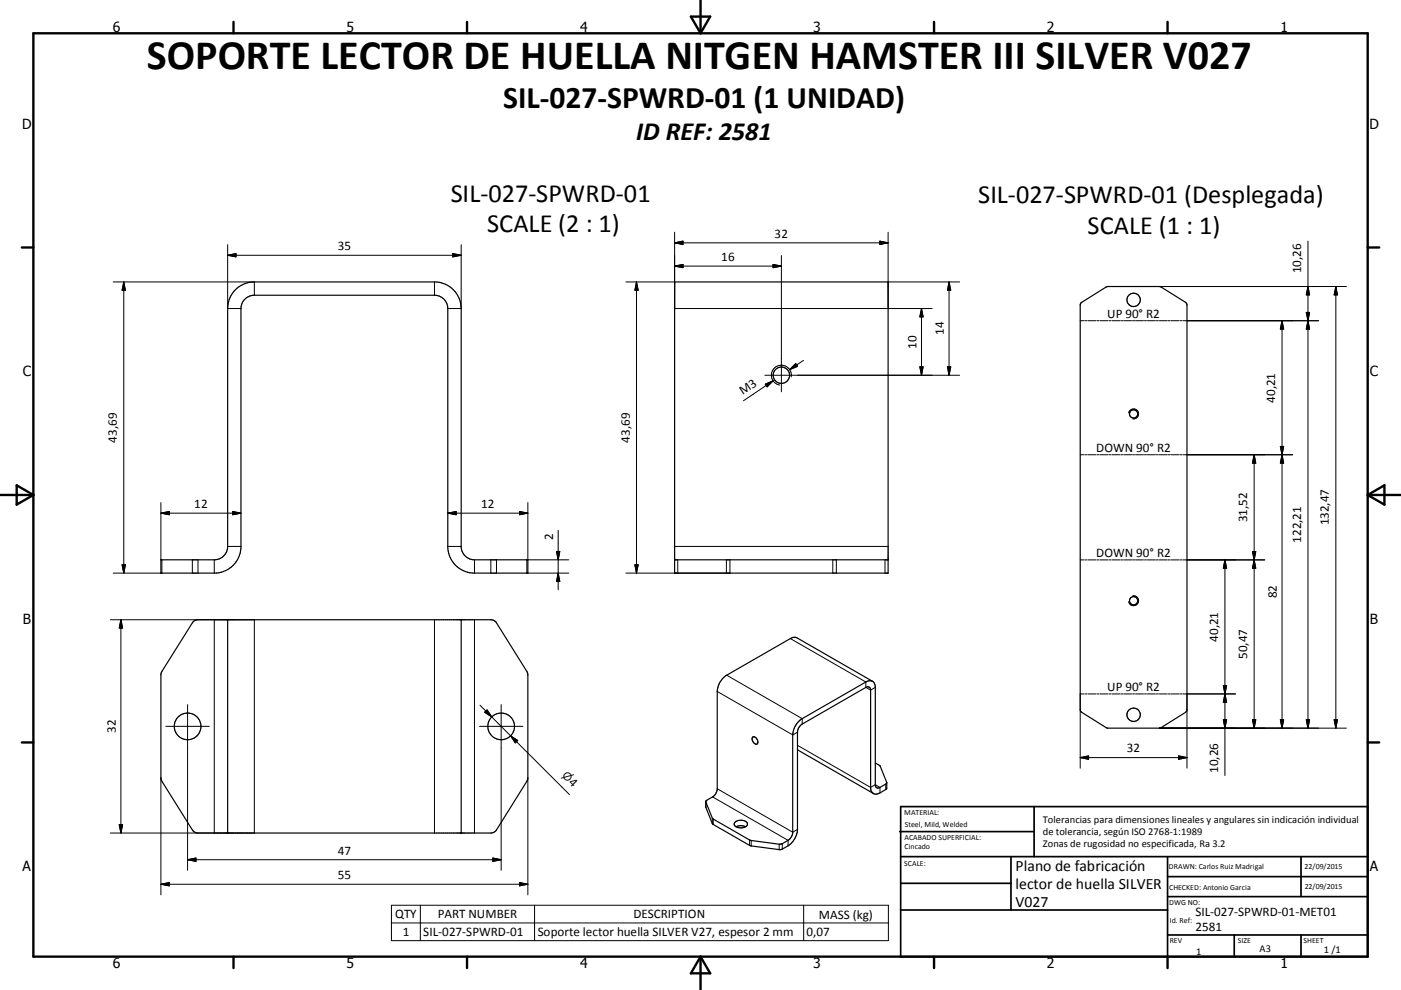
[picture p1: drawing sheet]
<svg xmlns="http://www.w3.org/2000/svg" width="420mm" height="297mm" viewBox="0 0 420 297" stroke-linecap="round" stroke-linejoin="round" font-family="sans-serif">
<g fill="none" stroke="#000" stroke-width=".36">
<path d="M70.6 86.9a7.9 7.9 0 0 1 5.7-2.3h54a8 8 0 0 1 8 8v71.3a4 4 0 0 0 4 4.1h16v3.9h-16a8 8 0 0 1-8.1-8v-71.3a4 4 0 0 0-3.9-4h-54a4 4 0 0 0-4.1 4v71.3a8 8 0 0 1-8 8h-16v-3.9h16a4 4 0 0 0 4.1-4.1v-71.3a8.1 8.1 0 0 1 2.3-5.7zM202.3 84.6h64v87.3h-64zM324.2 90.8l7.8-4.8h15.6l7.8 4.7 .4 .6 .1 121.6-.5 .8-7.6 4.7h-15.8l-7.7-4.7-.4-.6v-121.6zM202.3 168h64M57.9 186.6l.5-.4 1-.3h87.8l.9 .3 .8 .7 9.3 15 .1 31.5-.2 .8-9.2 14.8-.5 .5-.9 .4-88.8-.1-1-.8-9.2-14.6-.3-1 .1-31.5zM68.3 185.9v64M138.3 185.9v64M261.6 204.4l-23.1-13.2-1.5 .4-19.1 11a6.2 6.2 0 0 0-2.9 4.8v29.5a3.1 3.1 0 0 1-1.4 2.2l-1.8 1.1-.2 .3M225.7 221.1a1.31 1.31 0 0 1 1.3 .7 1.31 1.31 0 0 1-.2 1.5 1.56 1.56 0 0 1-1.1-2.2zM239.1 224.9l22.7 13.2M262.4 228.9l1.5 .9 2 5M265.9 234.8l-.1 1.9-2 1.2a1.72 1.72 0 0 1-2 .2 1.72 1.72 0 0 1-.8-1.9v-29.2a.87 .87 0 0 0-.4-.9 .87 .87 0 0 0-1 .1l-19.1 11a3.2 3.2 0 0 0-1.4 2.5v29.2a6.4 6.4 0 0 1-2.8 4.9l-1.8 .9-.7 .2-9.1-1.3-11-6.3-2.1-5.1v-1.7"/>
<path d="M265.9 234.8l-.2 .4-1.9 1a.84 .84 0 0 1-1.4-.5v-29.5a1.73 1.73 0 0 0-.8-1.8 1.73 1.73 0 0 0-2 .2l-19.1 11a6.2 6.2 0 0 0-2.8 4.9v29.2a3.1 3.1 0 0 1-1.4 2.4l-1.8 1-.9 .2-8.7-1.2-11.2-6.5-2.1-5.1M220.7 248l1.2-.3 1.6 .3M220.7 248a.98 .98 0 0 1-.5-1.1 .98 .98 0 0 1 1.1-.7 2.04 2.04 0 0 1 2.8 1.1l-.6 .7M220.7 248a3.2 3.2 0 0 0 2.8 0"/>
<circle cx="339.9" cy="90" r="2"/>
<circle cx="234.3" cy="112.6" r="2.47"/>
<circle cx="339.9" cy="124.2" r="1.23"/>
<circle cx="339.9" cy="180.2" r="1.23"/>
<circle cx="56.2" cy="217.9" r="4"/>
<circle cx="150.3" cy="217.9" r="4"/>
<circle cx="339.9" cy="214.4" r="2"/>
</g>
<g fill="none" stroke="#000" stroke-width=".3">
<path d="M68.3 73.4v19.2h3.9M68.3 76.6h70M68.3 76.6l2.4-.5v1zM135.7 76.1l2.6 .5-2.6 .5zM138.3 73.4v19.2h-4.1M202.3 69.7v22.9h77.2M202.3 72.9h64M202.3 72.9l2.5-.6v1.1zM202.3 79.8l2.5-.5v1zM202.3 79.8h32M231.8 79.3l2.5 .5-2.5 .5zM234.3 76.7v40.8"/>
<path d="M263.8 72.3l2.5 .6-2.5 .5zM266.3 69.7v22.9M392.1 72.3v146.2M33.9 84.6h42.4v4M37.1 84.6v87.3M37.1 84.6l.5 2.5h-1zM130.3 84.6v4M187.6 84.6h14.7M190.8 84.6l.5 2.5h-1zM190.8 84.6v87.3M266.3 84.6h21.4M276.3 92.6v20"/>
<path d="M276.3 92.6l.5 2.5h-1zM284.5 84.6l.5 2.5h-.9zM284.5 84.6v28M323.9 96.2h1.2M325.4 96.2h.5M326.2 96.2h2.4M328.9 96.2h.6M329.8 96.2h2.4M332.5 96.2h.6M333.4 96.2h2.3M336 96.2h.6M336.9 96.2h2.4"/>
<path d="M339.6 96.2h.6M340.4 96.2h2.4M343.1 96.2h.6M344 96.2h2.4M346.7 96.2h.6M347.6 96.2h2.3M347.6 86h56.1M350.2 96.2h.6M351.1 96.2h2.4M353.8 96.2h.6M354.7 96.2h40.6M384.4 96.2v122.3"/>
<path d="M384.4 96.2l.4 2.5h-.9zM391.6 93.7h1l-.5 2.5zM392.1 96.2l.5 2.5h-1zM392.1 86l.5 2.5h-1zM400.5 86v132.5M400.5 86l.5 2.5h-1zM229.3 112.6h58.4M229.4 115.2l2.4-.9-1.8 1.8zM231.8 114.3l-2.1 1.3M231.8 114.3l-8.9 5.9M237.2 113.1a3 3 0 0 0-2.4-3.5 3 3 0 0 0-3.5 2.5 3 3 0 0 0 2.5 3.4M238.6 109.1l.5 .8-2.4 1z"/>
<path d="M240.9 108.1l-4.2 2.8M275.8 110.1h1l-.5 2.5zM284.1 110.1h.9l-.5 2.5zM323.9 136.4h1.2M325.4 136.4h.5M326.2 136.4h2.4M328.9 136.4h.6M329.8 136.4h2.4M332.5 136.4h.6M333.4 136.4h2.3M336 136.4h.6M336.9 136.4h2.4"/>
<path d="M338.4 123.9a1.5 1.5 0 0 1 1.7-1.2 1.5 1.5 0 0 1 1.2 1.7 1.5 1.5 0 0 1-1.7 1.3M339.6 136.4h.6M340.4 136.4h2.4M343.1 136.4h.6M344 136.4h2.4M346.7 136.4h.6M347.6 136.4h2.3M350.2 136.4h.6M351.1 136.4h2.4M353.8 136.4h.6M354.7 136.4h32.8M376 136.4v82.1"/>
<path d="M376 136.4l.5 2.5h-1zM383.9 133.9h.9l-.4 2.5zM384.4 136.4l.4 2.5h-.9zM48.2 154h24M48.2 154l2.6-.6v1zM48.2 150.8v17.2M69.8 153.4l2.4 .6-2.4 .4zM134.2 154h24.1M134.2 154l2.6-.6v1zM155.8 153.4l2.5 .6-2.5 .4zM158.3 150.8v17.2M167.3 159.1v17.8"/>
<path d="M36.6 169.4h1l-.5 2.5zM48.5 168v3.9h-14.6M57.7 168v3.9M59.4 168v3.9M64.2 168v3.9M68.3 163.9h3.9M134.2 163.9h4.1M142.3 168v3.9M147.2 168v3.9M148.9 168v3.9M166.8 165.4h1l-.5 2.6zM167.3 171.9l.5 2.6h-1z"/>
<path d="M170.5 168h-12.5v3.9h12.5M190.3 169.4h1l-.5 2.5zM202.3 163.9h64M203.2 168v3.9M217.8 168v3.9M218.8 168v3.9h-31.2M249.7 168v3.9M250.7 168v3.9M265.3 168v3.9M323.9 168h1.2M325.4 168h.5M326.2 168h2.4"/>
<path d="M328.9 168h.6M329.8 168h2.4M332.5 168h.6M333.4 168h2.3M336 168h.6M336.9 168h2.4M339.6 168h.6M339.6 178.7a1.5 1.5 0 0 1 1.7 1.3 1.5 1.5 0 0 1-1.2 1.7 1.5 1.5 0 0 1-1.7-1.2M340.4 168h2.4M343.1 168h.6M344 168h2.4M346.7 168h.6"/>
<path d="M347.6 168h2.3M350.2 168h.6M351.1 168h2.4M353.8 168h.6M354.7 168h24.5M367.2 168v64.7M367.2 168l.5 2.5h-.9zM375.5 165.5h1l-.5 2.5zM376 168l.5 2.5h-1zM33.1 185.9h43.2v64h-43.2M36.2 185.9v64M36.2 185.9l.6 2.5h-1.1z"/>
<path d="M64.2 185.9v64M130.3 185.9v64M142.3 185.9v64M237 191.6l22.6 13v1.6l1.4 .8 1.4-.8M49.7 217.9h13M56.2 211.4v49.7M143.8 217.9h13M143.9 211.6l3.5 3.5M145.3 213.7l.7-.7 1.4 2.1zM147.4 215.1l5.7 5.7M150.3 211.4v49.7M215 207.4l22.7 13.1 1.4-.8"/>
<path d="M217.9 202.6l22.6 13v1.6M325.1 208.2h-1.2v22.3M325.4 208.2h.5M326.2 208.2h2.4M328.9 208.2h.6M329.8 208.2h2.4M332.5 208.2h.6M333.4 208.2h2.3M336 208.2h.6M336.9 208.2h2.4M339.6 208.2h.6M340.4 208.2h2.4"/>
<path d="M343.1 208.2h.6M344 208.2h2.4M346.7 208.2h.6M347.6 208.2h2.3M347.6 218.5h56.1M350.2 208.2h.6M351.1 208.2h2.4M353.8 208.2h.6M354.7 208.2h15.7M355.9 208.2v22.3M366.8 215.9h.9l-.5 2.6zM366.8 205.7h.9l-.5 2.5z"/>
<path d="M367.2 208.2l.5 2.5h-.9zM375.5 215.9h1l-.5 2.6zM383.9 215.9h.9l-.4 2.6zM391.6 215.9h1l-.5 2.6zM400 215.9h1l-.5 2.6zM48.2 233.4v35.1M153.1 220.8l17.6 17.6M153.1 220.8l2.1 1.4-.7 .7zM158.3 233.4v35.1M213.6 239.1l22.7 13v1.7M215 236.6l22.7 13.1 1.4-.8M239.1 223.6l21.9 12.6 1.4-.8 1.4 .8v1.7"/>
<path d="M265.6 235.2v1.7M323.9 227.3h32M323.9 227.3l2.5-.5v1zM353.4 226.8l2.5 .5-2.5 .5zM35.7 247.4h1.1l-.6 2.5zM56.2 257.9h94.1M56.2 257.9l2.6-.5v1zM147.8 257.4l2.5 .5-2.5 .5zM211.6 240.6v1.6M213.6 245.4v1.7M213.8 245.7v1.7M224.7 252v1.6"/>
<path d="M225.2 252.2v1.6M233.6 253.3v1.6M234.5 253.1v1.6M48.2 265.3l2.6-.5v1zM48.2 265.3h110.1M117.4 271.6h148.9v10.6h-148.9zM117.4 276.9h148.9M126 271.6v10.6M155.8 264.8l2.5 .5-2.5 .5zM160.3 271.6v10.6M240.9 271.6v10.6"/>
</g>
<g fill="none" stroke="#000" stroke-width=".71">
<path d="M10 10h400v277h-400zM70 6.6v3.4M140 6.6v3.4M207.1 5h5.8l-2.9 5zM210 0v10M280 6.6v3.4M350 6.6v3.4M6.6 74.2h3.4M410 74.2h3.5M0 148.5h10M5 145.6l5 2.9-5 2.9zM410 148.5h10.1"/>
<path d="M410 148.5l5.1-2.9v5.8zM6.6 222.7h3.4M410 222.7h3.5M70 287v3.4M140 287v3.4M210 287v10M210 287l2.9 5h-5.8zM280 287v3.4M350 287v3.4"/>
</g>
<g fill="none" stroke="#000" stroke-width=".51">
<path d="M269.7 249.5h40.3M270 242h140v45h-140zM270 257h140M303.1 257v16M310 242v15M350 257v30M390.1 257v12M270 265h33.1M270 273h80M350 269h60M350 263h60M350 280.5h60"/>
<path d="M370 280.5v6.5M390.1 280.5v6.5"/>
</g>
<g fill="#000" stroke="#000" stroke-width=".3">
<path d="M68.3 76.6l2.4-.5v1zM135.7 76.1l2.6 .5-2.6 .5zM202.3 72.9l2.5-.6v1.1zM202.3 79.8l2.5-.5v1zM263.8 72.3l2.5 .6-2.5 .5zM37.1 84.6l.5 2.5h-1zM190.8 84.6l.5 2.5h-1zM231.8 79.3l2.5 .5-2.5 .5zM276.3 92.6l.5 2.5h-1zM284.5 84.6l.5 2.5h-.9zM384.4 96.2l.4 2.5h-.9zM391.6 93.7h1l-.5 2.5z"/>
<path d="M392.1 96.2l.5 2.5h-1zM392.1 86l.5 2.5h-1zM400.5 86l.5 2.5h-1zM229.4 115.2l2.4-.9-1.8 1.8zM238.6 109.1l.5 .8-2.4 1zM275.8 110.1h1l-.5 2.5zM284.1 110.1h.9l-.5 2.5zM376 136.4l.5 2.5h-1zM383.9 133.9h.9l-.4 2.5zM384.4 136.4l.4 2.5h-.9zM48.2 154l2.6-.6v1zM69.8 153.4l2.4 .6-2.4 .4z"/>
<path d="M134.2 154l2.6-.6v1zM155.8 153.4l2.5 .6-2.5 .4zM36.6 169.4h1l-.5 2.5zM166.8 165.4h1l-.5 2.6zM167.3 171.9l.5 2.6h-1zM190.3 169.4h1l-.5 2.5zM367.2 168l.5 2.5h-.9zM375.5 165.5h1l-.5 2.5zM376 168l.5 2.5h-1zM36.2 185.9l.6 2.5h-1.1zM145.3 213.7l.7-.7 1.4 2.1zM366.8 215.9h.9l-.5 2.6z"/>
<path d="M366.8 205.7h.9l-.5 2.5zM367.2 208.2l.5 2.5h-.9zM375.5 215.9h1l-.5 2.6zM383.9 215.9h.9l-.4 2.6zM391.6 215.9h1l-.5 2.6zM400 215.9h1l-.5 2.6zM153.1 220.8l2.1 1.4-.7 .7zM323.9 227.3l2.5-.5v1zM353.4 226.8l2.5 .5-2.5 .5zM35.7 247.4h1.1l-.6 2.5zM56.2 257.9l2.6-.5v1zM147.8 257.4l2.5 .5-2.5 .5z"/>
<path d="M48.2 265.3l2.6-.5v1zM155.8 264.8l2.5 .5-2.5 .5z"/>
</g>
<text font-size="12.6" x="44" y="20.7">SOPORTE LECTOR DE HUELLA NITGEN HAMSTER III SILVER V027</text>
<text font-size="9.4" x="150.9" y="32.5">SIL-027-SPWRD-01 (1 UNIDAD)</text>
<g font-size="7.9">
<text x="190.8" y="42">ID REF: 2581</text>
<text x="135.1" y="60.5">SIL-027-SPWRD-01</text>
<text x="293.3" y="61">SIL-027-SPWRD-01 (Desplegada)</text>
<text x="146" y="69.5">SCALE (2 : 1)</text>
<text x="326.1" y="70.1">SCALE (1 : 1)</text>
</g>
<g font-size="4.7">
<text x="304.5" y="261.2">Plano de fabricación</text>
<text x="304.5" y="266.6">lector de huella SILVER</text>
<text x="304.5" y="272">V027</text>
</g>
<g font-size="4.2">
<text x="33.9" y="9.6">6</text>
<text x="103.9" y="9.6">5</text>
<text x="173.9" y="9.6">4</text>
<text x="243.8" y="9.6">3</text>
<text x="313.9" y="9.6">2</text>
<text x="383.9" y="9.6">1</text>
<text x="6.7" y="38.7">D</text>
<text x="410.5" y="38.7">D</text>
<text x="6.9" y="112.9">C</text>
<text x="410.7" y="112.9">C</text>
<text x="6.9" y="187.1">B</text>
<text x="410.7" y="187.1">B</text>
<text x="6.8" y="261.4">A</text>
<text x="410.7" y="261.4">A</text>
<text x="33.9" y="290.4">6</text>
<text x="103.9" y="290.4">5</text>
<text x="173.9" y="290.4">4</text>
<text x="243.8" y="290.4">3</text>
<text x="313.9" y="290.4">2</text>
<text x="383.9" y="290.4">1</text>
</g>
<g font-size="3.9">
<text x="232.2" y="71.3">32</text>
<text x="101.3" y="75">35</text>
<text x="216.2" y="78.3">16</text>
<text x="390.1" y="82" transform="rotate(-90 390.1 82)">10,26</text>
<text x="332" y="95.4">UP 90° R2</text>
<text x="283" y="100.6" transform="rotate(-90 283 100.6)">14</text>
<text x="274.7" y="104.6" transform="rotate(-90 274.7 104.6)">10</text>
<text x="222.7" y="118.5" transform="rotate(-34 222.7 118.5)">M3</text>
<text x="382.3" y="120.8" transform="rotate(-90 382.3 120.8)">40,21</text>
<text x="35.1" y="132.8" transform="rotate(-90 35.1 132.8)">43,69</text>
<text x="188.8" y="132.8" transform="rotate(-90 188.8 132.8)">43,69</text>
<text x="328.7" y="135.6">DOWN 90° R2</text>
<text x="58.3" y="152.4">12</text>
<text x="144.3" y="152.4">12</text>
<text x="165.9" y="161.9" transform="rotate(-90 165.9 161.9)">2</text>
<text x="373.9" y="156.7" transform="rotate(-90 373.9 156.7)">31,52</text>
<text x="398.4" y="157.6" transform="rotate(-90 398.4 157.6)">132,47</text>
<text x="328.7" y="167.1">DOWN 90° R2</text>
<text x="390.1" y="162.8" transform="rotate(-90 390.1 162.8)">122,21</text>
<text x="382.8" y="179.4" transform="rotate(-90 382.8 179.4)">82</text>
<text x="365.2" y="192.5" transform="rotate(-90 365.2 192.5)">40,21</text>
<text x="373.9" y="197.7" transform="rotate(-90 373.9 197.7)">50,47</text>
<text x="332" y="207.3">UP 90° R2</text>
<text x="34.7" y="219.9" transform="rotate(-90 34.7 219.9)">32</text>
<text x="337.8" y="225.7">32</text>
<text x="365.2" y="231.9" transform="rotate(-90 365.2 231.9)">10,26</text>
<text x="170.3" y="234.9" transform="rotate(45 170.3 234.9)">4</text>
<text x="101.3" y="256.4">47</text>
<text x="101.3" y="263.7">55</text>
<text x="118.4" y="275.5">QTY</text>
<text x="131.2" y="275.5">PART NUMBER</text>
<text x="189.9" y="275.5">DESCRIPTION</text>
<text x="245.5" y="275.6">MASS (kg)</text>
<text x="358.4" y="274.9">SIL-027-SPWRD-01-MET01</text>
<text x="120.7" y="280.8">1</text>
<text x="126.9" y="280.8">SIL-027-SPWRD-01</text>
<text x="161.2" y="280.9">Soporte lector huella SILVER V27, espesor 2 mm</text>
<text x="241.8" y="280.8">0,07</text>
<text x="358.4" y="279.4">2581</text>
</g>
<text font-size="3.3" x="168.3" y="232.9" transform="rotate(45 168.3 232.9)">⌀</text>
<g font-size="3.1">
<text x="312.7" y="246.8">Tolerancias para dimensiones lineales y angulares sin indicación individual</text>
<text x="312.7" y="250.4">de tolerancia, según ISO 2768-1:1989</text>
<text x="312.7" y="254">Zonas de rugosidad no especificada, Ra 3.2</text>
<text x="358.6" y="286.5">1</text>
<text x="377.6" y="285.6">A3</text>
<text x="396.9" y="285.9">1 /1</text>
</g>
<g font-size="2.4">
<text x="271.1" y="244.4">MATERIAL:</text>
<text x="271.2" y="252">ACABADO SUPERFICIAL:</text>
<text x="271.3" y="248">Steel, Mild, Welded</text>
<text x="271.2" y="254.7">Cincado</text>
<text x="271.1" y="259.7">SCALE:</text>
<text x="350.4" y="260.8">DRAWN: Carlos Ruiz Madrigal</text>
<text x="391.1" y="260.6">22/09/2015</text>
<text x="350.5" y="267">CHECKED: Antonio Garcia</text>
<text x="391.2" y="266.7">22/09/2015</text>
<text x="350.5" y="271.4">DWG NO:</text>
<text x="350.7" y="276.9">Id. Ref:</text>
<text x="350.7" y="282.8">REV</text>
<text x="371.1" y="282.9">SIZE</text>
<text x="390.8" y="283">SHEET</text>
</g>
</svg>
